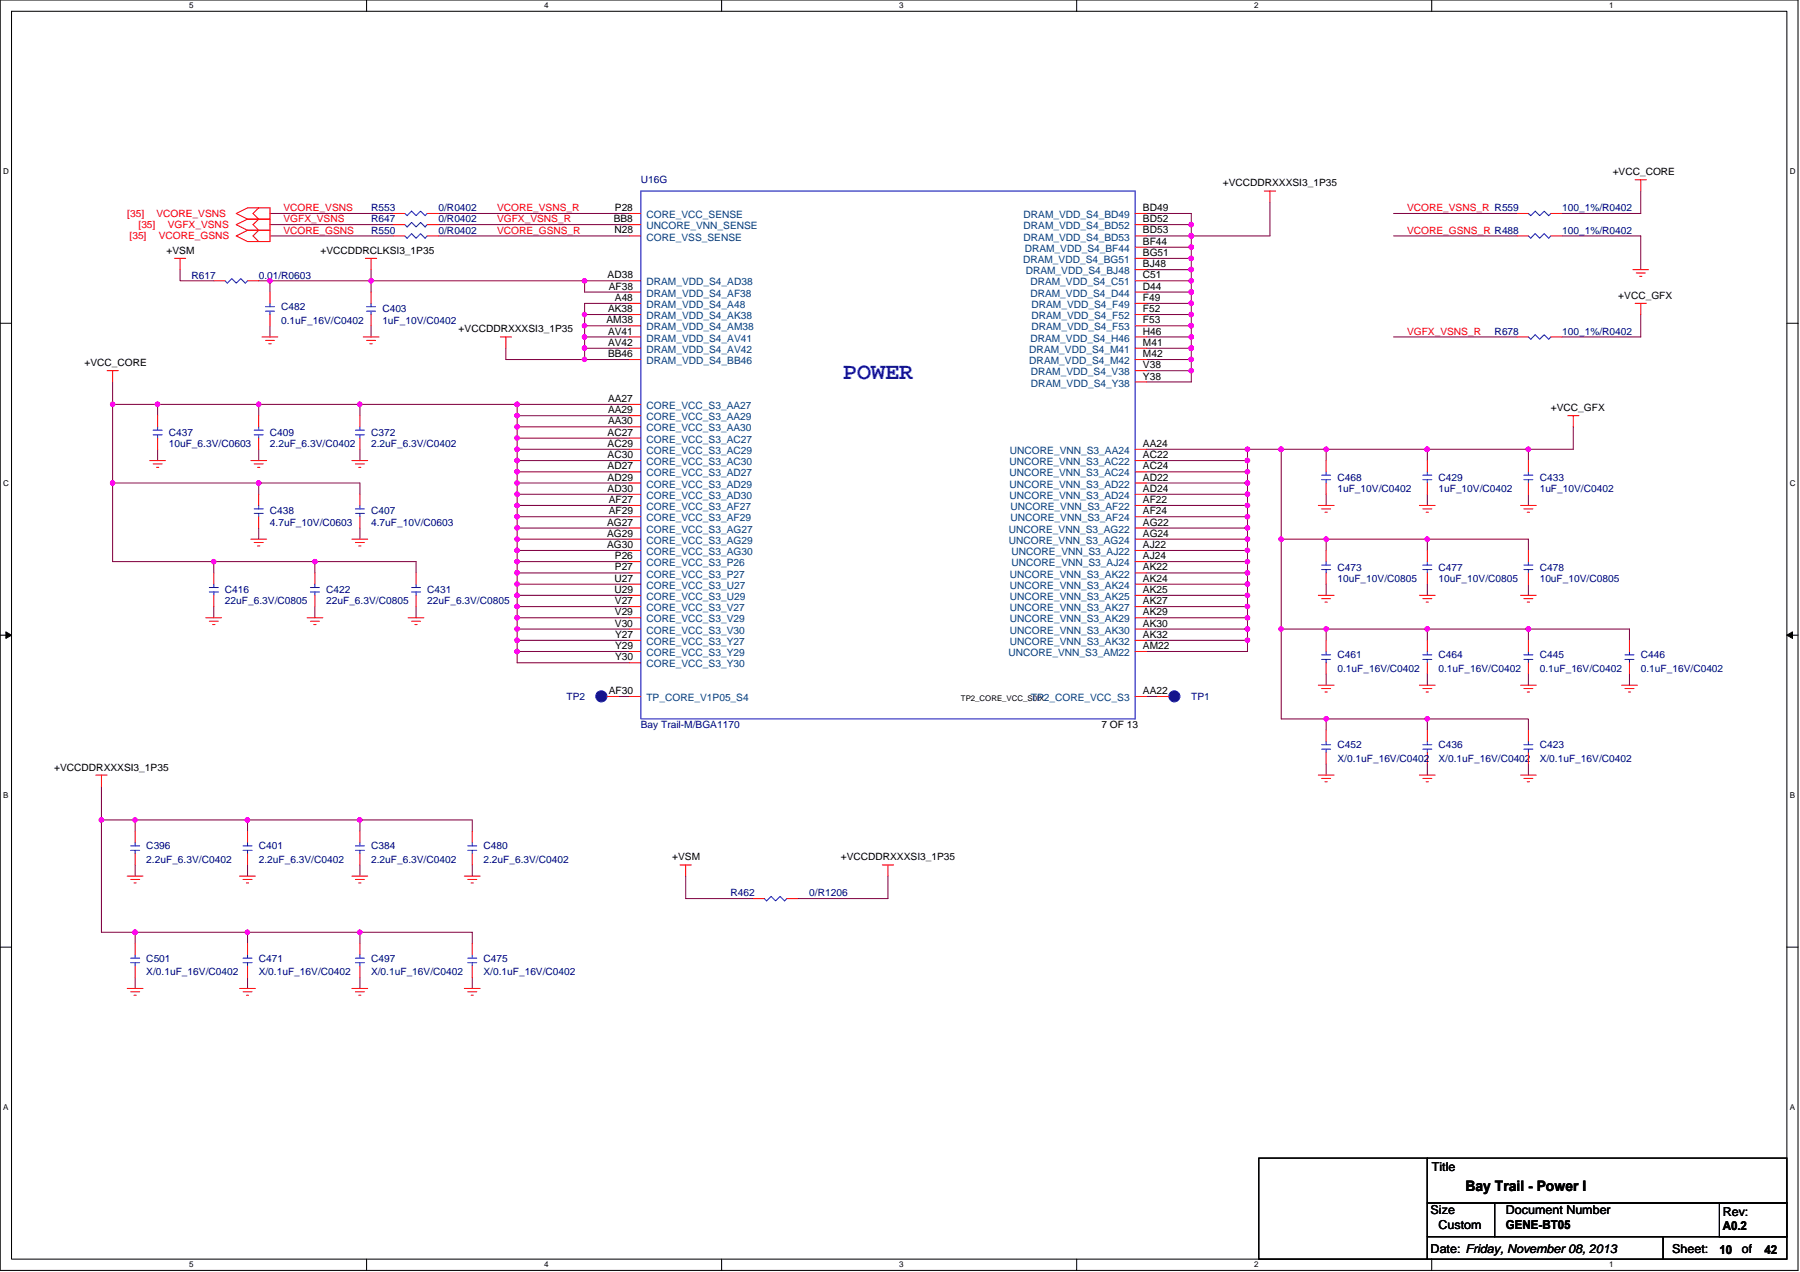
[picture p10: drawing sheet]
<svg xmlns="http://www.w3.org/2000/svg" width="297mm" height="210mm" viewBox="0 0 297 210" stroke-linecap="round" stroke-linejoin="round" font-family="sans-serif">
<path d="M0 0h296.7v209.7h-296.7zM1.9 1.9h293v206h-293z" fill="none" stroke="#000" stroke-width=".17"/>
<g fill="#fff">
<path d="M31.2 .2h.7v1.5h-.7z"/>
<path d="M31.2 208h.7v1.5h-.7z"/>
</g>
<path d="M60.5 0v1.9M60.5 207.9v1.8" fill="none" stroke="#000" stroke-width=".17"/>
<g fill="#fff">
<path d="M89.8 .2h.7v1.5h-.7z"/>
<path d="M89.8 208h.7v1.5h-.7z"/>
</g>
<path d="M119.1 0v1.9M119.1 207.9v1.8" fill="none" stroke="#000" stroke-width=".17"/>
<g fill="#fff">
<path d="M148.4 .2h.7v1.5h-.7z"/>
<path d="M148.4 208h.7v1.5h-.7z"/>
</g>
<path d="M177.7 0v1.9M177.7 207.9v1.8" fill="none" stroke="#000" stroke-width=".17"/>
<g fill="#fff">
<path d="M207 .2h.7v1.5h-.7z"/>
<path d="M207 208h.7v1.5h-.7z"/>
</g>
<path d="M236.3 0v1.9M236.3 207.9v1.8" fill="none" stroke="#000" stroke-width=".17"/>
<g fill="#fff">
<path d="M265.6 .2h.7v1.5h-.7z"/>
<path d="M265.6 208h.7v1.5h-.7z"/>
<path d="M.5 27.6h1v1.5h-1z"/>
<path d="M295.3 27.6h1v1.5h-1z"/>
<path d="M.5 79.1h1v1.5h-1z"/>
<path d="M295.3 79.1h1v1.5h-1z"/>
</g>
<path d="M0 53.4h1.9M294.9 53.4h1.8" fill="none" stroke="#000" stroke-width=".17"/>
<g fill="#fff">
<path d="M.5 130.6h.9v1.5h-.9z"/>
<path d="M295.3 130.6h.9v1.5h-.9z"/>
</g>
<path d="M0 104.9h1.9M294.9 104.9h1.8" fill="none" stroke="#000" stroke-width=".17"/>
<path d="M1 104.3l.9 .6-.9 .5zM294.9 104.9l.9-.6v1.1z" fill="#000" stroke="#000" stroke-width=".17"/>
<g fill="#fff">
<path d="M.5 182.1h.9v1.5h-.9z"/>
<path d="M295.3 182.1h.9v1.5h-.9z"/>
</g>
<path d="M0 156.4h1.9M294.9 156.4h1.8M207.7 191.2h27.8v16.7h-27.8zM235.5 198.6h11.2v5.6h-11.2zM235.5 191.2h59.4v7.4h-59.4zM246.7 198.6h48.2v5.6h-48.2zM283.7 198.6h11.2v5.6h-11.2zM235.5 204.2h39v3.7h-39zM274.5 204.2h20.4v3.7h-20.4z" fill="none" stroke="#000" stroke-width=".17"/>
<g fill="none" stroke="#800040" stroke-width=".17">
<path d="M44.6 38.9h20.3M44.6 35.2h20.3M44.6 37.1h20.3M72.4 35.2h31.5M72.4 38.9h31.5M72.4 37.1h31.5M189.2 35.2h7.4v1.9M189.2 37.1h7.4M189.2 38.9h7.4M196.6 37.1v1.8M196.6 38.9v1.9M209.6 33.4v5.5h-13"/>
<path d="M230 38.9h20.4M230 35.2h20.4M257.8 38.9h13v5.6M270.8 31.5v3.7h-13M29.7 44.5v1.9h5.6M42.7 46.4h1.9M44.6 46.4h16.6M44.6 46.4v1.8M44.6 53.8v1.8M61.2 46.4v1.8M61.2 53.8v1.8M61.2 44.5v1.9"/>
<path d="M61.2 46.4h35.3v1.8h7.4M83.5 57.5v1.9h20.4M96.5 51.9v1.9M96.5 55.6v1.9M96.5 53.8v1.8M96.5 46.4h7.4M96.5 51.9h7.4M96.5 53.8h7.4M96.5 55.6h7.4M96.5 57.5h7.4M96.5 57.5v1.9M103.9 50.1h-7.4v1.8"/>
<path d="M189.2 40.8h7.4M189.2 42.7h7.4M189.2 44.5h7.4M189.2 46.4h7.4M189.2 48.2h7.4M189.2 50.1h7.4M189.2 51.9h7.4M189.2 53.8h7.4M189.2 55.6h7.4M189.2 57.5h7.4M189.2 59.4h7.4v1.8M196.6 57.5v1.9"/>
<path d="M196.6 50.1v1.8M196.6 44.5v1.9M196.6 48.2v1.9M196.6 40.8v1.9M196.6 42.7v1.8M196.6 46.4v1.8M196.6 51.9v1.9M196.6 53.8v1.8M196.6 55.6v1.9M230 55.6h20.4M270.8 51.9v3.7h-13M18.6 66.8v12.9"/>
<path d="M18.6 66.8h7.4v1.8M18.6 63.1v3.7M18.6 79.7v13h16.7M18.6 79.7h24.1M26 74.2v1.8M26 66.8h16.7M42.7 66.8h16.7M42.7 66.8v1.8M42.7 74.2v1.8M42.7 79.7v1.9M42.7 79.7h16.7v1.9M59.4 66.8v1.8"/>
<path d="M59.4 74.2v1.8M59.4 66.8h25.9M85.3 79.7v1.9M85.3 68.6v1.9M85.3 66.8v1.8M85.3 76v3.7M85.3 74.2v1.8M85.3 66.8h18.6M85.3 68.6h18.6M85.3 70.5h18.6M85.3 72.3h18.6M85.3 74.2h18.6"/>
<path d="M85.3 76h18.6M85.3 77.9h18.6M85.3 79.7h18.6M85.3 70.5v3.7M189.2 61.2h7.4M189.2 74.2h16.7M189.2 76h16.7M189.2 77.9h16.7M189.2 79.7h16.7M196.6 61.2v1.9h-7.4M205.9 74.2h5.5M205.9 74.2v1.8"/>
<path d="M205.9 76v1.9M205.9 77.9v1.8M205.9 79.7v1.9M211.4 74.2v14.8M211.4 74.2h7.4M218.8 74.2v1.8M218.8 74.2h16.7v1.8M235.5 74.2h16.7M252.2 74.2v1.8M259.6 70.5v3.7h-7.4M35.3 92.7v1.9M35.3 92.7h16.7"/>
<path d="M42.7 87.2v1.8M52 92.7v1.9M52 92.7h16.7v1.9M59.4 87.2v1.8M85.3 92.7v1.9M85.3 83.4v1.9M85.3 98.3v3.7M85.3 89v3.7M85.3 81.6h18.6M85.3 83.4h18.6M85.3 85.3h18.6M85.3 87.2h18.6"/>
<path d="M85.3 89h18.6M85.3 90.9h18.6M85.3 92.7h18.6M85.3 94.6h18.6M85.3 96.4h18.6M85.3 98.3h18.6M85.3 96.4v1.9M85.3 81.6v1.8M85.3 85.3v3.7M85.3 94.6v1.8M189.2 81.6h16.7M189.2 83.4h16.7"/>
<path d="M189.2 85.3h16.7M189.2 98.3h16.7M189.2 96.4h16.7M189.2 94.6h16.7M189.2 92.7h16.7M189.2 90.9h16.7M189.2 89h16.7M189.2 87.2h16.7M205.9 81.6v1.8M205.9 83.4v1.9M205.9 98.3v1.8M205.9 96.4v1.9"/>
<path d="M205.9 94.6v1.8M205.9 92.7v1.9M205.9 90.9v1.8M205.9 89v1.9M205.9 87.2v1.8M205.9 85.3v1.9M211.4 89h7.4v1.9M211.4 89v14.8M218.8 81.6v1.8M218.8 96.4v1.9M218.8 89h16.7M235.5 89h16.7v1.9"/>
<path d="M235.5 81.6v1.8M235.5 89v1.9M235.5 96.4v1.9M252.2 81.6v1.8M252.2 96.4v1.9M35.3 100.1v1.9M52 100.1v1.9M68.7 100.1v1.9M85.3 107.5v1.9h18.6M85.3 100.1h18.6M85.3 102h18.6M85.3 103.8h18.6"/>
<path d="M85.3 105.7h18.6M85.3 107.5h18.6M85.3 102v5.5M102 115h1.9M189.2 115h1.8M189.2 105.7h16.7M189.2 103.8h16.7M189.2 102h16.7M189.2 100.1h16.7M205.9 105.7v1.8h-16.7M205.9 103.8v1.9M205.9 102v1.8"/>
<path d="M205.9 100.1v1.9M211.4 103.8h7.4M211.4 103.8v14.9h7.4M218.8 111.3v1.8M218.8 103.8h16.7M218.8 118.7h16.7M218.8 103.8v1.9M218.8 118.7v1.8M235.5 103.8h16.7M235.5 111.3v1.8M235.5 103.8v1.9M235.5 118.7h16.7v1.8"/>
<path d="M235.5 118.7v1.8M252.2 103.8h16.7v1.9M252.2 103.8v1.9M252.2 111.3v1.8M268.9 111.3v1.8M16.7 129.8v5.6M16.7 135.4v18.5h5.6M16.7 135.4h5.6M22.3 135.4v1.8M22.3 135.4h18.5M40.8 135.4h18.6M40.8 135.4v1.8"/>
<path d="M59.4 135.4h18.5v1.8M59.4 135.4v1.8M218.8 126.1v1.9M235.5 126.1v1.9M252.2 126.1v1.9M22.3 142.8v1.8M22.3 153.9v1.9M22.3 153.9h18.5M40.8 142.8v1.8M40.8 153.9h18.6M40.8 153.9v1.9M59.4 142.8v1.8"/>
<path d="M59.4 153.9h18.5v1.9M59.4 153.9v1.9M77.9 142.8v1.8M113.2 144.6v3.7h11.1M146.5 144.6v3.7h-14.8M22.3 161.3v1.9M40.8 161.3v1.9M59.4 161.3v1.9M77.9 161.3v1.9"/>
</g>
<g fill="#f0f" stroke="#f0f" stroke-width=".17">
<circle cx="44.5" cy="46.4" r=".36"/>
<circle cx="96.5" cy="51.9" r=".36"/>
<circle cx="85.3" cy="102" r=".37"/>
<circle cx="96.5" cy="55.6" r=".36"/>
<circle cx="85.3" cy="94.6" r=".38"/>
<circle cx="96.5" cy="46.4" r=".36"/>
<circle cx="61.2" cy="46.4" r=".36"/>
<circle cx="96.5" cy="53.8" r=".36"/>
<circle cx="96.4" cy="57.5" r=".37"/>
<circle cx="85.3" cy="66.7" r=".38"/>
<circle cx="85.3" cy="107.5" r=".37"/>
<circle cx="85.3" cy="68.6" r=".37"/>
<circle cx="85.3" cy="70.5" r=".37"/>
<circle cx="85.3" cy="72.3" r=".37"/>
<circle cx="85.3" cy="74.2" r=".37"/>
<circle cx="85.3" cy="76" r=".38"/>
<circle cx="85.3" cy="77.9" r=".37"/>
<circle cx="85.3" cy="79.7" r=".37"/>
<circle cx="85.3" cy="81.6" r=".37"/>
<circle cx="85.3" cy="83.4" r=".37"/>
<circle cx="85.3" cy="85.3" r=".38"/>
<circle cx="85.3" cy="87.1" r=".37"/>
<circle cx="85.3" cy="89" r=".37"/>
<circle cx="85.3" cy="90.8" r=".37"/>
<circle cx="85.3" cy="92.7" r=".37"/>
<circle cx="85.3" cy="96.4" r=".37"/>
<circle cx="85.3" cy="98.3" r=".37"/>
<circle cx="85.3" cy="100.1" r=".37"/>
<circle cx="85.3" cy="103.8" r=".38"/>
<circle cx="85.3" cy="105.7" r=".37"/>
<circle cx="59.4" cy="66.7" r=".37"/>
<circle cx="196.6" cy="57.5" r=".38"/>
<circle cx="196.6" cy="44.5" r=".37"/>
<circle cx="196.6" cy="48.2" r=".38"/>
<circle cx="196.6" cy="38.9" r=".38"/>
<circle cx="196.6" cy="37.1" r=".37"/>
<circle cx="196.6" cy="40.8" r=".37"/>
<circle cx="196.6" cy="42.6" r=".37"/>
<circle cx="196.6" cy="46.4" r=".37"/>
<circle cx="196.6" cy="53.8" r=".37"/>
<circle cx="196.6" cy="51.9" r=".37"/>
<circle cx="196.6" cy="50.1" r=".37"/>
<circle cx="196.6" cy="55.6" r=".37"/>
<circle cx="196.6" cy="59.3" r=".37"/>
<circle cx="196.6" cy="61.2" r=".37"/>
<circle cx="205.9" cy="77.9" r=".37"/>
<circle cx="205.8" cy="76" r=".38"/>
<circle cx="205.9" cy="79.7" r=".37"/>
<circle cx="205.9" cy="81.6" r=".37"/>
<circle cx="205.9" cy="83.4" r=".37"/>
<circle cx="205.9" cy="105.7" r=".37"/>
<circle cx="205.8" cy="103.8" r=".38"/>
<circle cx="205.9" cy="102" r=".37"/>
<circle cx="205.9" cy="100.1" r=".37"/>
<circle cx="205.9" cy="98.3" r=".37"/>
<circle cx="205.9" cy="96.4" r=".37"/>
<circle cx="205.8" cy="94.6" r=".38"/>
<circle cx="205.9" cy="92.7" r=".37"/>
<circle cx="205.9" cy="90.8" r=".37"/>
<circle cx="205.9" cy="89" r=".37"/>
<circle cx="205.9" cy="87.1" r=".37"/>
<circle cx="205.8" cy="85.3" r=".38"/>
<circle cx="16.7" cy="135.4" r=".36"/>
<circle cx="40.8" cy="135.4" r=".36"/>
<circle cx="22.3" cy="135.4" r=".36"/>
<circle cx="59.4" cy="135.4" r=".36"/>
<circle cx="235.5" cy="74.2" r=".36"/>
<circle cx="218.8" cy="74.2" r=".36"/>
<circle cx="211.4" cy="89" r=".36"/>
<circle cx="211.4" cy="74.2" r=".36"/>
<circle cx="218.8" cy="89" r=".36"/>
<circle cx="235.5" cy="89" r=".36"/>
<circle cx="218.8" cy="103.8" r=".37"/>
<circle cx="235.5" cy="103.8" r=".37"/>
<circle cx="252.2" cy="103.8" r=".38"/>
<circle cx="235.5" cy="118.7" r=".36"/>
<circle cx="218.8" cy="118.7" r=".36"/>
<circle cx="252.2" cy="74.2" r=".37"/>
<circle cx="22.3" cy="153.9" r=".36"/>
<circle cx="40.8" cy="153.9" r=".36"/>
<circle cx="59.4" cy="153.9" r=".36"/>
<circle cx="205.9" cy="74.2" r=".37"/>
<circle cx="18.6" cy="66.7" r=".37"/>
<circle cx="26" cy="66.7" r=".37"/>
<circle cx="42.7" cy="66.7" r=".37"/>
<circle cx="42.7" cy="79.7" r=".36"/>
<circle cx="18.6" cy="79.7" r=".36"/>
<circle cx="35.3" cy="92.7" r=".36"/>
<circle cx="52" cy="92.7" r=".36"/>
<circle cx="96.5" cy="59.3" r=".36"/>
<circle cx="211.4" cy="103.8" r=".37"/>
</g>
<g fill="none" stroke="#f00" stroke-width=".17">
<path d="M39 38.9l1.8-.9h3.8v1.9h-3.8zM39 35.2l1.8-.9h3.8v1.9h-3.8zM39 37.1l1.8-.9h3.8v1.8h-3.8zM42.7 34.3l-.9 .9 .9 1-.9 .9 .9 .9-.9 .9 .9 1M64.9 38.9h1.9M64.9 35.2h1.9M64.9 37.1h1.9M70.5 38.9h1.9M70.5 35.2h1.9M70.5 37.1h1.9M103.9 38.9h1.8M103.9 35.2h1.8"/>
<path d="M103.9 37.1h1.8M187.3 35.2h1.9M187.3 37.1h1.9M187.3 38.9h1.9M208.6 31.5h1.9M209.6 31.5v1.9M250.4 38.9h1.8M250.4 35.2h1.8M255.9 38.9h1.9M255.9 35.2h1.9M269.8 29.7h1.9M270.8 29.7v1.8"/>
<path d="M28.8 42.7h1.8M29.7 42.7v1.8M35.3 46.4h1.8M40.8 46.4h1.9M43.2 55.6h2.6M43.8 56.2h1.5M44.4 56.7h.3M44.6 51.9v1.9M44.6 48.2v1.9M59.9 55.6h2.6M60.3 42.7h1.9M60.5 56.2h1.5"/>
<path d="M61 56.7h.4M61.2 42.7v1.8M61.2 51.9v1.9M61.2 48.2v1.9M82.6 55.6h1.8M83.5 55.6v1.9M103.9 50.1h1.8M103.9 46.4h1.8M103.9 48.2h1.8M103.9 51.9h1.8M103.9 53.8h1.8M103.9 55.6h1.8"/>
<path d="M103.9 57.5h1.8M103.9 59.4h1.8M187.3 40.8h1.9M187.3 42.7h1.9M187.3 44.5h1.9M187.3 46.4h1.9M187.3 48.2h1.9M187.3 50.1h1.9M187.3 51.9h1.9M187.3 53.8h1.9M187.3 55.6h1.9M187.3 57.5h1.9"/>
<path d="M187.3 59.4h1.9M250.4 55.6h1.8M255.9 55.6h1.9M269.5 44.5h2.6M269.8 50.1h1.9M270 45.1h1.5M270.6 45.6h.4M270.8 50.1v1.8M17.7 61.2h1.8M18.6 61.2v1.9M24.7 76h2.6M25.3 76.6h1.5"/>
<path d="M25.8 77.2h.4M26 72.3v1.9M26 68.6v1.9M41.4 76h2.6M41.9 76.6h1.5M42.5 77.2h.4M42.7 72.3v1.9M42.7 68.6v1.9M58.1 76h2.6M58.6 76.6h1.5M59.2 77.2h.4M59.4 72.3v1.9"/>
<path d="M59.4 68.6v1.9M103.9 66.8h1.8M103.9 68.6h1.8M103.9 70.5h1.8M103.9 72.3h1.8M103.9 74.2h1.8M103.9 76h1.8M103.9 77.9h1.8M103.9 79.7h1.8M187.3 74.2h1.9M187.3 76h1.9M187.3 79.7h1.9"/>
<path d="M187.3 61.2h1.9M187.3 63.1h1.9M187.3 77.9h1.9M218.8 79.7v1.9M218.8 76v1.9M235.5 79.7v1.9M235.5 76v1.9M252.2 79.7v1.9M252.2 76v1.9M258.7 68.6h1.9M259.6 68.6v1.9M35.3 98.3v1.8"/>
<path d="M35.3 94.6v1.8M41.4 89h2.6M41.9 89.6h1.5M42.5 90.1h.4M42.7 85.3v1.9M42.7 81.6v1.8M52 98.3v1.8M52 94.6v1.8M58.1 89h2.6M58.6 89.6h1.5M59.2 90.1h.4M59.4 85.3v1.9"/>
<path d="M59.4 81.6v1.8M68.7 98.3v1.8M68.7 94.6v1.8M103.9 81.6h1.8M103.9 83.4h1.8M103.9 85.3h1.8M103.9 87.2h1.8M103.9 89h1.8M103.9 90.9h1.8M103.9 92.7h1.8M103.9 94.6h1.8M103.9 96.4h1.8"/>
<path d="M103.9 98.3h1.8M187.3 81.6h1.9M187.3 83.4h1.9M187.3 85.3h1.9M187.3 87.2h1.9M187.3 89h1.9M187.3 90.9h1.9M187.3 92.7h1.9M187.3 94.6h1.9M187.3 96.4h1.9M187.3 98.3h1.9M217.5 98.3h2.7"/>
<path d="M217.5 83.4h2.7M218.1 98.8h1.5M218.1 84h1.5M218.6 99.4h.4M218.6 84.6h.4M218.8 94.6v1.8M218.8 90.9v1.8M234.2 98.3h2.6M234.2 83.4h2.6M234.8 98.8h1.5M234.8 84h1.5M235.3 99.4h.4"/>
<path d="M235.3 84.6h.4M235.5 94.6v1.8M235.5 90.9v1.8M250.9 98.3h2.6M250.9 83.4h2.6M251.5 98.8h1.5M251.5 84h1.5M252 99.4h.4M252 84.6h.4M252.2 94.6v1.8M252.2 90.9v1.8M34 102h2.6"/>
<path d="M34.5 102.6h1.5M35.1 103.1h.4M50.7 102h2.6M51.2 102.6h1.5M51.8 103.1h.4M67.3 102h2.7M67.9 102.6h1.5M68.5 103.1h.3M100.2 115h1.8M103.9 115h1.8M103.9 100.1h1.8M103.9 102h1.8"/>
<path d="M103.9 103.8h1.8M103.9 105.7h1.8M103.9 107.5h1.8M103.9 109.4h1.8M187.3 115h1.9M187.3 100.1h1.9M187.3 102h1.9M187.3 103.8h1.9M187.3 105.7h1.9M187.3 107.5h1.9M191 115h1.9M217.5 113.1h2.7"/>
<path d="M218.1 113.7h1.5M218.6 114.2h.4M218.8 109.4v1.9M218.8 105.7v1.8M234.2 113.1h2.6M234.8 113.7h1.5M235.3 114.2h.4M235.5 109.4v1.9M235.5 105.7v1.8M250.9 113.1h2.6M251.5 113.7h1.5M252 114.2h.4"/>
<path d="M252.2 109.4v1.9M252.2 105.7v1.8M267.6 113.1h2.6M268.2 113.7h1.4M268.7 114.2h.4M268.9 109.4v1.9M268.9 105.7v1.8M15.8 128h1.9M16.7 128v1.8M22.3 137.2v1.9M40.8 137.2v1.9M59.4 137.2v1.9"/>
<path d="M77.9 137.2v1.9M217.5 128h2.7M218.1 128.5h1.5M218.6 129.1h.4M218.8 124.2v1.9M218.8 120.5v1.9M234.2 128h2.6M234.8 128.5h1.5M235.3 129.1h.4M235.5 124.2v1.9M235.5 120.5v1.9M250.9 128h2.6"/>
<path d="M251.5 128.5h1.5M252 129.1h.4M252.2 124.2v1.9M252.2 120.5v1.9M21 144.6h2.6M21.6 145.2h1.4M22.1 145.8h.4M22.3 140.9v1.9M22.3 159.5v1.8M22.3 155.8v1.8M39.5 144.6h2.6M40.1 145.2h1.5"/>
<path d="M40.7 145.8h.3M40.8 140.9v1.9M40.8 159.5v1.8M40.8 155.8v1.8M58.1 144.6h2.6M58.6 145.2h1.5M59.2 145.8h.4M59.4 159.5v1.8M59.4 155.8v1.8M59.4 140.9v1.9M76.6 144.6h2.6M77.2 145.2h1.5"/>
<path d="M77.7 145.8h.4M77.9 140.9v1.9M77.9 159.5v1.8M77.9 155.8v1.8M112.2 142.8h1.9M113.2 142.8v1.8M124.3 148.3h1.8M129.8 148.3h1.9M145.6 142.8h1.9M146.5 142.8v1.8M21 163.2h2.6M21.6 163.7h1.4"/>
<path d="M22.1 164.3h.4M39.5 163.2h2.6M40.1 163.7h1.5M40.7 164.3h.3M58.1 163.2h2.6M58.6 163.7h1.5M59.2 164.3h.4M76.6 163.2h2.6M77.2 163.7h1.5M77.7 164.3h.4"/>
</g>
<g fill="none" stroke="#00f" stroke-width=".17">
<path d="M66.8 35.2l.4 .4 .7-.7 .8 .7 .7-.7 .7 .7 .4-.4M70.5 38.9l-.4 .4-.7-.7-.7 .7-.8-.7-.7 .7-.4-.4M70.5 37.1l-.4 .4-.7-.8-.7 .8-.8-.8-.7 .8-.4-.4M105.7 31.5h81.6v87.2h-81.6zM252.2 35.2l.4 .4 .7-.7 .8 .7 .7-.7 .8 .7 .3-.4M255.9 38.9l-.3 .4-.8-.7-.7 .7-.8-.7-.7 .7-.4-.4M40.8 46.4l-.3 .3-.8-.7-.7 .7-.8-.7-.7 .7-.4-.3M43.8 50.6h1.5M43.8 51.4h1.5M44.6 50.1v.5M44.6 51.4v.5M60.5 50.6h1.5"/>
<path d="M60.5 51.4h1.5M61.2 50.1v.5M61.2 51.4v.5M255.9 55.6l-.3 .4-.8-.7-.7 .7-.8-.7-.7 .7-.4-.4M25.3 71h1.5M25.3 71.8h1.5M26 70.5v.5M26 71.8v.5M41.9 71h1.5M41.9 71.8h1.5M42.7 70.5v.5M42.7 71.8v.5"/>
<path d="M58.6 71h1.5M58.6 71.8h1.5M59.4 70.5v.5M59.4 71.8v.5M218.1 78.4h1.5M218.1 79.2h1.5M218.8 77.9v.5M218.8 79.2v.5M234.8 78.4h1.5M234.8 79.2h1.5M235.5 77.9v.5M235.5 79.2v.5"/>
<path d="M251.5 78.4h1.5M251.5 79.2h1.5M252.2 77.9v.5M252.2 79.2v.5M34.5 97h1.5M34.5 97.7h1.5M35.3 96.4v.6M35.3 97.7v.6M41.9 84h1.5M41.9 84.8h1.5M42.7 83.4v.6M42.7 84.8v.5"/>
<path d="M51.2 97h1.5M51.2 97.7h1.5M52 96.4v.6M52 97.7v.6M58.6 84h1.5M58.6 84.8h1.5M59.4 83.4v.6M59.4 84.8v.5M67.9 97h1.5M67.9 97.7h1.5M68.7 96.4v.6M68.7 97.7v.6"/>
<path d="M218.1 93.3h1.5M218.1 94h1.5M218.8 92.7v.6M218.8 94v.6M234.8 93.3h1.5M234.8 94h1.5M235.5 92.7v.6M235.5 94v.6M251.5 93.3h1.5M251.5 94h1.5M252.2 92.7v.6M252.2 94v.6"/>
<path d="M218.1 108.1h1.5M218.1 108.9h1.5M218.8 107.5v.6M218.8 108.9v.5M234.8 108.1h1.5M234.8 108.9h1.5M235.5 107.5v.6M235.5 108.9v.5M251.5 108.1h1.5M251.5 108.9h1.5M252.2 107.5v.6M252.2 108.9v.5"/>
<path d="M268.2 108.1h1.4M268.2 108.9h1.4M268.9 107.5v.6M268.9 108.9v.5M21.6 139.6h1.4M22.3 139.1v.5M40.1 139.6h1.5M40.8 139.1v.5M58.6 139.6h1.5M59.4 139.1v.5M77.2 139.6h1.5M77.9 139.1v.5"/>
<path d="M218.1 122.9h1.5M218.1 123.7h1.5M218.8 122.4v.5M218.8 123.7v.5M234.8 122.9h1.5M234.8 123.7h1.5M235.5 122.4v.5M235.5 123.7v.5M251.5 122.9h1.5M251.5 123.7h1.5M252.2 122.4v.5M252.2 123.7v.5"/>
<path d="M21.6 140.4h1.4M21.6 158.2h1.4M21.6 158.9h1.4M22.3 140.4v.5M22.3 157.6v.6M22.3 158.9v.6M40.1 140.4h1.5M40.1 158.2h1.5M40.1 158.9h1.5M40.8 140.4v.5M40.8 157.6v.6M40.8 158.9v.6"/>
<path d="M58.6 158.2h1.5M58.6 158.9h1.5M58.6 140.4h1.5M59.4 157.6v.6M59.4 158.9v.6M59.4 140.4v.5M77.2 140.4h1.5M77.2 158.2h1.5M77.2 158.9h1.5M77.9 140.4v.5M77.9 157.6v.6M77.9 158.9v.6"/>
<path d="M126.1 148.3l.4 .4 .8-.7 .7 .7 .7-.7 .8 .7 .3-.4"/>
</g>
<g fill="#00f" stroke="#00f" stroke-width=".17">
<circle cx="193.8" cy="115" r=".91"/>
<circle cx="99.2" cy="115" r=".92"/>
</g>
<text font-size="3.9" fill="#00f" x="139.1" y="62.6">POWER</text>
<text font-size="2.4" x="241.8" y="196.6">Bay Trail - Power I</text>
<g font-size="2">
<text x="236.3" y="193.4">Title</text>
<text x="236.1" y="200.4">Size</text>
<text x="237.4" y="202.8">Custom</text>
<text x="248.5" y="200.4">Document Number</text>
<text x="248.5" y="202.9">GENE-BT05</text>
<text x="284.3" y="200.8">Rev:</text>
<text x="284.3" y="203.1">A0.2</text>
<text x="236.1" y="206.9">Date: Friday, November 08, 2013</text>
<text x="275.9" y="206.9">Sheet:</text>
<text x="283.7" y="207">10</text>
<text x="287.4" y="206.9">of</text>
<text x="291.2" y="207">42</text>
</g>
<g font-size="1.7">
<text x="266.1" y="28.9">+VCC_CORE</text>
<text x="101.5" y="34.8">P28</text>
<text x="188.6" y="34.8">BD49</text>
<text x="201.8" y="30.8">+VCCDDRXXXSI3_1P35</text>
<text x="27.5" y="41.9">+VSM</text>
<text x="52.9" y="41.9">+VCCDDRCLKSI3_1P35</text>
<text x="101.3" y="36.7">BB8</text>
<text x="101.4" y="38.5">N28</text>
<text x="188.6" y="40.4">BF44</text>
<text x="188.6" y="36.7">BD52</text>
<text x="188.6" y="38.5">BD53</text>
<text x="100.3" y="46">AD38</text>
<text x="100.5" y="47.8">AF38</text>
<text x="188.6" y="46">C51</text>
<text x="188.6" y="47.8">D44</text>
<text x="188.6" y="42.2">BG51</text>
<text x="188.6" y="44.1">BJ48</text>
<text x="100.1" y="53.4">AM38</text>
<text x="100.3" y="51.5">AK38</text>
<text x="101.5" y="49.7">A48</text>
<text x="188.6" y="49.7">F49</text>
<text x="188.6" y="51.5">F52</text>
<text x="188.6" y="53.4">F53</text>
<text x="267.1" y="49.3">+VCC_GFX</text>
<text x="75.7" y="54.9">+VCCDDRXXXSI3_1P35</text>
<text x="100.3" y="55.2">AV41</text>
<text x="100.3" y="57.1">AV42</text>
<text x="100.3" y="58.9">BB46</text>
<text x="188.6" y="55.2">H46</text>
<text x="188.6" y="57.1">M41</text>
<text x="188.6" y="58.9">M42</text>
<text x="13.9" y="60.5">+VCC_CORE</text>
<text x="188.6" y="62.7">Y38</text>
<text x="188.6" y="60.8">V38</text>
<text x="100.3" y="71.9">AC27</text>
<text x="100.3" y="66.4">AA27</text>
<text x="100.3" y="68.2">AA29</text>
<text x="100.3" y="70.1">AA30</text>
<text x="255.9" y="67.9">+VCC_GFX</text>
<text x="100.3" y="73.8">AC29</text>
<text x="100.3" y="75.6">AC30</text>
<text x="100.3" y="77.5">AD27</text>
<text x="188.6" y="73.8">AA24</text>
<text x="188.6" y="75.6">AC22</text>
<text x="188.6" y="77.5">AC24</text>
<text x="100.3" y="79.3">AD29</text>
<text x="100.3" y="81.2">AD30</text>
<text x="100.5" y="83">AF27</text>
<text x="188.6" y="79.3">AD22</text>
<text x="188.6" y="81.2">AD24</text>
<text x="188.6" y="83">AF22</text>
<text x="100.2" y="86.8">AG27</text>
<text x="100.2" y="88.6">AG29</text>
<text x="100.5" y="84.9">AF29</text>
<text x="188.6" y="86.8">AG22</text>
<text x="188.6" y="88.6">AG24</text>
<text x="188.6" y="84.9">AF24</text>
<text x="100.2" y="90.5">AG30</text>
<text x="101.5" y="92.3">P26</text>
<text x="101.5" y="94.2">P27</text>
<text x="188.6" y="94.2">AK22</text>
<text x="188.6" y="90.5">AJ22</text>
<text x="188.6" y="92.3">AJ24</text>
<text x="101.4" y="96">U27</text>
<text x="101.4" y="97.9">U29</text>
<text x="101.5" y="99.7">V27</text>
<text x="101.5" y="101.6">V29</text>
<text x="188.6" y="96">AK24</text>
<text x="188.6" y="97.9">AK25</text>
<text x="188.6" y="99.7">AK27</text>
<text x="188.6" y="101.6">AK29</text>
<text x="101.5" y="103.4">V30</text>
<text x="101.5" y="105.3">Y27</text>
<text x="101.5" y="107.1">Y29</text>
<text x="188.6" y="103.4">AK30</text>
<text x="188.6" y="105.3">AK32</text>
<text x="188.6" y="107.1">AM22</text>
<text x="101.5" y="109">Y30</text>
<text x="100.5" y="114.6">AF30</text>
<text x="188.6" y="114.6">AA22</text>
<text x="181.8" y="120.2">7 OF 13</text>
<text x="9" y="127.2">+VCCDDRXXXSI3_1P35</text>
<text x="110.9" y="142">+VSM</text>
<text x="138.7" y="142">+VCCDDRXXXSI3_1P35</text>
</g>
<g font-size="1.7" fill="#f00">
<text x="21" y="35.8">[35]</text>
<text x="25.8" y="35.8">VCORE_VSNS</text>
<text x="46.8" y="34.9">VCORE_VSNS</text>
<text x="82" y="34.9">VCORE_VSNS_R</text>
<text x="232.2" y="34.9">VCORE_VSNS_R R559</text>
<text x="21.4" y="39.5">[35]</text>
<text x="22.9" y="37.7">[35]</text>
<text x="26.2" y="39.5">VCORE_GSNS</text>
<text x="27.7" y="37.7">VGFX_VSNS</text>
<text x="46.8" y="38.6">VCORE_GSNS</text>
<text x="46.8" y="36.7">VGFX_VSNS</text>
<text x="82" y="38.6">VCORE_GSNS_R</text>
<text x="82" y="36.7">VGFX_VSNS_R</text>
<text x="232.2" y="38.6">VCORE_GSNS_R R488</text>
<text x="232.2" y="55.2">VGFX_VSNS_R</text>
</g>
<g font-size="1.7" fill="#000080">
<text x="61.2" y="34.9">R553</text>
<text x="72.4" y="34.9">0/R0402</text>
<text x="105.7" y="30.2">U16G</text>
<text x="257.8" y="34.9">100_1%/R0402</text>
<text x="61.2" y="38.6">R550</text>
<text x="61.2" y="36.7">R647</text>
<text x="72.4" y="38.6">0/R0402</text>
<text x="72.4" y="36.7">0/R0402</text>
<text x="257.8" y="38.6">100_1%/R0402</text>
<text x="31.6" y="46">R617</text>
<text x="42.7" y="46">0.01/R0603</text>
<text x="46.4" y="51.2">C482</text>
<text x="46.4" y="53.4">0.1uF_16V/C0402</text>
<text x="63.1" y="51.6">C403</text>
<text x="63.1" y="53.4">1uF_10V/C0402</text>
<text x="246.7" y="55.3">R678</text>
<text x="257.8" y="55.3">100_1%/R0402</text>
<text x="27.9" y="71.9">C437</text>
<text x="44.6" y="71.9">C409</text>
<text x="61.2" y="71.9">C372</text>
<text x="27.9" y="73.8">10uF_6.3V/C0603</text>
<text x="44.6" y="73.8">2.2uF_6.3V/C0402</text>
<text x="61.2" y="73.8">2.2uF_6.3V/C0402</text>
<text x="220.7" y="79.4">C468</text>
<text x="220.7" y="81.2">1uF_10V/C0402</text>
<text x="237.4" y="79.4">C429</text>
<text x="237.4" y="81.2">1uF_10V/C0402</text>
<text x="254.1" y="79.4">C433</text>
<text x="254.1" y="81.2">1uF_10V/C0402</text>
<text x="44.6" y="84.9">C438</text>
<text x="44.6" y="86.8">4.7uF_10V/C0603</text>
<text x="61.2" y="84.9">C407</text>
<text x="61.2" y="86.8">4.7uF_10V/C0603</text>
<text x="220.7" y="94.2">C473</text>
<text x="237.4" y="94.2">C477</text>
<text x="254.1" y="94.2">C478</text>
<text x="37.1" y="97.9">C416</text>
<text x="37.1" y="99.8">22uF_6.3V/C0805</text>
<text x="53.8" y="97.9">C422</text>
<text x="53.8" y="99.8">22uF_6.3V/C0805</text>
<text x="70.5" y="97.9">C431</text>
<text x="70.5" y="99.8">22uF_6.3V/C0805</text>
<text x="220.7" y="96.1">10uF_10V/C0805</text>
<text x="237.4" y="96.1">10uF_10V/C0805</text>
<text x="254.1" y="96.1">10uF_10V/C0805</text>
<text x="220.7" y="108.7">C461</text>
<text x="220.7" y="110.9">0.1uF_16V/C0402</text>
<text x="237.4" y="108.7">C464</text>
<text x="237.4" y="110.9">0.1uF_16V/C0402</text>
<text x="254.1" y="108.7">C445</text>
<text x="254.1" y="110.9">0.1uF_16V/C0402</text>
<text x="270.8" y="108.7">C446</text>
<text x="270.8" y="110.9">0.1uF_16V/C0402</text>
<text x="93.5" y="115.5">TP2</text>
<text x="196.6" y="115.5">TP1</text>
<text x="105.7" y="120.2">Bay Trail-M/BGA1170</text>
<text x="220.7" y="123.5">C452</text>
<text x="220.7" y="125.7">X/0.1uF_16V/C0402</text>
<text x="237.4" y="123.5">C436</text>
<text x="237.4" y="125.7">X/0.1uF_16V/C0402</text>
<text x="254.1" y="123.5">C423</text>
<text x="254.1" y="125.7">X/0.1uF_16V/C0402</text>
<text x="24.1" y="140.2">C396</text>
<text x="24.1" y="142.4">2.2uF_6.3V/C0402</text>
<text x="42.7" y="140.2">C401</text>
<text x="42.7" y="142.4">2.2uF_6.3V/C0402</text>
<text x="61.2" y="140.2">C384</text>
<text x="61.2" y="142.4">2.2uF_6.3V/C0402</text>
<text x="79.8" y="140.2">C480</text>
<text x="79.8" y="142.4">2.2uF_6.3V/C0402</text>
<text x="120.6" y="148">R462</text>
<text x="133.6" y="148">0/R1206</text>
<text x="24.1" y="158.7">C501</text>
<text x="24.1" y="161">X/0.1uF_16V/C0402</text>
<text x="42.7" y="158.7">C471</text>
<text x="42.7" y="161">X/0.1uF_16V/C0402</text>
<text x="61.2" y="158.7">C497</text>
<text x="61.2" y="161">X/0.1uF_16V/C0402</text>
<text x="79.8" y="158.7">C475</text>
<text x="79.8" y="161">X/0.1uF_16V/C0402</text>
</g>
<g font-size="1.7" fill="#004080">
<text x="106.7" y="39.7">CORE_VSS_SENSE</text>
<text x="106.7" y="36">CORE_VCC_SENSE</text>
<text x="106.7" y="37.8">UNCORE_VNN_SENSE</text>
<text x="168.9" y="36">DRAM_VDD_S4_BD49</text>
<text x="168.9" y="37.8">DRAM_VDD_S4_BD52</text>
<text x="168.9" y="39.7">DRAM_VDD_S4_BD53</text>
<text x="169.1" y="41.6">DRAM_VDD_S4_BF44</text>
<text x="106.7" y="47.1">DRAM_VDD_S4_AD38</text>
<text x="168.8" y="43.4">DRAM_VDD_S4_BG51</text>
<text x="169.3" y="45.3">DRAM_VDD_S4_BJ48</text>
<text x="170" y="47.1">DRAM_VDD_S4_C51</text>
<text x="106.7" y="50.8">DRAM_VDD_S4_A48</text>
<text x="106.7" y="49">DRAM_VDD_S4_AF38</text>
<text x="106.7" y="52.7">DRAM_VDD_S4_AK38</text>
<text x="170" y="49">DRAM_VDD_S4_D44</text>
<text x="170.2" y="50.8">DRAM_VDD_S4_F49</text>
<text x="170.2" y="52.7">DRAM_VDD_S4_F52</text>
<text x="106.7" y="54.5">DRAM_VDD_S4_AM38</text>
<text x="106.7" y="56.4">DRAM_VDD_S4_AV41</text>
<text x="106.7" y="58.3">DRAM_VDD_S4_AV42</text>
<text x="169.9" y="58.3">DRAM_VDD_S4_M41</text>
<text x="170" y="56.4">DRAM_VDD_S4_H46</text>
<text x="170.2" y="54.5">DRAM_VDD_S4_F53</text>
<text x="106.7" y="60.1">DRAM_VDD_S4_BB46</text>
<text x="169.9" y="60.1">DRAM_VDD_S4_M42</text>
<text x="170.1" y="62">DRAM_VDD_S4_V38</text>
<text x="170.1" y="63.8">DRAM_VDD_S4_Y38</text>
<text x="106.7" y="67.5">CORE_VCC_S3_AA27</text>
<text x="106.7" y="69.4">CORE_VCC_S3_AA29</text>
<text x="106.7" y="71.2">CORE_VCC_S3_AA30</text>
<text x="106.7" y="73.1">CORE_VCC_S3_AC27</text>
<text x="106.7" y="74.9">CORE_VCC_S3_AC29</text>
<text x="106.7" y="76.8">CORE_VCC_S3_AC30</text>
<text x="166.6" y="76.8">UNCORE_VNN_S3_AC22</text>
<text x="166.7" y="74.9">UNCORE_VNN_S3_AA24</text>
<text x="106.7" y="78.7">CORE_VCC_S3_AD27</text>
<text x="106.7" y="80.5">CORE_VCC_S3_AD29</text>
<text x="106.7" y="82.4">CORE_VCC_S3_AD30</text>
<text x="166.6" y="80.5">UNCORE_VNN_S3_AD22</text>
<text x="166.6" y="82.4">UNCORE_VNN_S3_AD24</text>
<text x="166.6" y="78.7">UNCORE_VNN_S3_AC24</text>
<text x="106.7" y="84.2">CORE_VCC_S3_AF27</text>
<text x="106.7" y="86.1">CORE_VCC_S3_AF29</text>
<text x="106.7" y="87.9">CORE_VCC_S3_AG27</text>
<text x="106.7" y="89.8">CORE_VCC_S3_AG29</text>
<text x="166.5" y="87.9">UNCORE_VNN_S3_AG22</text>
<text x="166.5" y="89.8">UNCORE_VNN_S3_AG24</text>
<text x="166.8" y="84.2">UNCORE_VNN_S3_AF22</text>
<text x="166.8" y="86.1">UNCORE_VNN_S3_AF24</text>
<text x="106.7" y="91.6">CORE_VCC_S3_AG30</text>
<text x="106.7" y="93.5">CORE_VCC_S3_P26</text>
<text x="106.7" y="95.3">CORE_VCC_S3_P27</text>
<text x="166.7" y="95.3">UNCORE_VNN_S3_AK22</text>
<text x="166.9" y="91.6">UNCORE_VNN_S3_AJ22</text>
<text x="166.9" y="93.5">UNCORE_VNN_S3_AJ24</text>
<text x="106.7" y="97.2">CORE_VCC_S3_U27</text>
<text x="106.7" y="99">CORE_VCC_S3_U29</text>
<text x="106.7" y="100.9">CORE_VCC_S3_V27</text>
<text x="166.7" y="97.2">UNCORE_VNN_S3_AK24</text>
<text x="166.7" y="99">UNCORE_VNN_S3_AK25</text>
<text x="166.7" y="100.9">UNCORE_VNN_S3_AK27</text>
<text x="106.7" y="102.7">CORE_VCC_S3_V29</text>
<text x="106.7" y="104.6">CORE_VCC_S3_V30</text>
<text x="106.7" y="106.5">CORE_VCC_S3_Y27</text>
<text x="166.7" y="102.7">UNCORE_VNN_S3_AK29</text>
<text x="166.7" y="104.6">UNCORE_VNN_S3_AK30</text>
<text x="166.7" y="106.5">UNCORE_VNN_S3_AK32</text>
<text x="106.7" y="108.3">CORE_VCC_S3_Y29</text>
<text x="106.7" y="110.2">CORE_VCC_S3_Y30</text>
<text x="166.4" y="108.3">UNCORE_VNN_S3_AM22</text>
<text x="106.7" y="115.7">TP_CORE_V1P05_S4</text>
<text x="170.1" y="115.7">TP2_CORE_VCC_S3</text>
</g>
<g font-size="1.3">
<text x="31.2" y="1.4">5</text>
<text x="89.8" y="1.4">4</text>
<text x="148.4" y="1.4">3</text>
<text x="207" y="1.4">2</text>
<text x="265.6" y="1.4">1</text>
<text x=".5" y="28.8">D</text>
<text x="295.3" y="28.8">D</text>
<text x=".5" y="80.3">C</text>
<text x="295.3" y="80.3">C</text>
<text x="158.6" y="115.8">TP2_CORE_VCC_S0IX</text>
<text x=".5" y="131.8">B</text>
<text x="295.3" y="131.8">B</text>
<text x=".5" y="183.3">A</text>
<text x="295.3" y="183.3">A</text>
<text x="31.2" y="209.2">5</text>
<text x="89.8" y="209.2">4</text>
<text x="148.4" y="209.2">3</text>
<text x="207" y="209.2">2</text>
<text x="265.6" y="209.2">1</text>
</g>
</svg>
